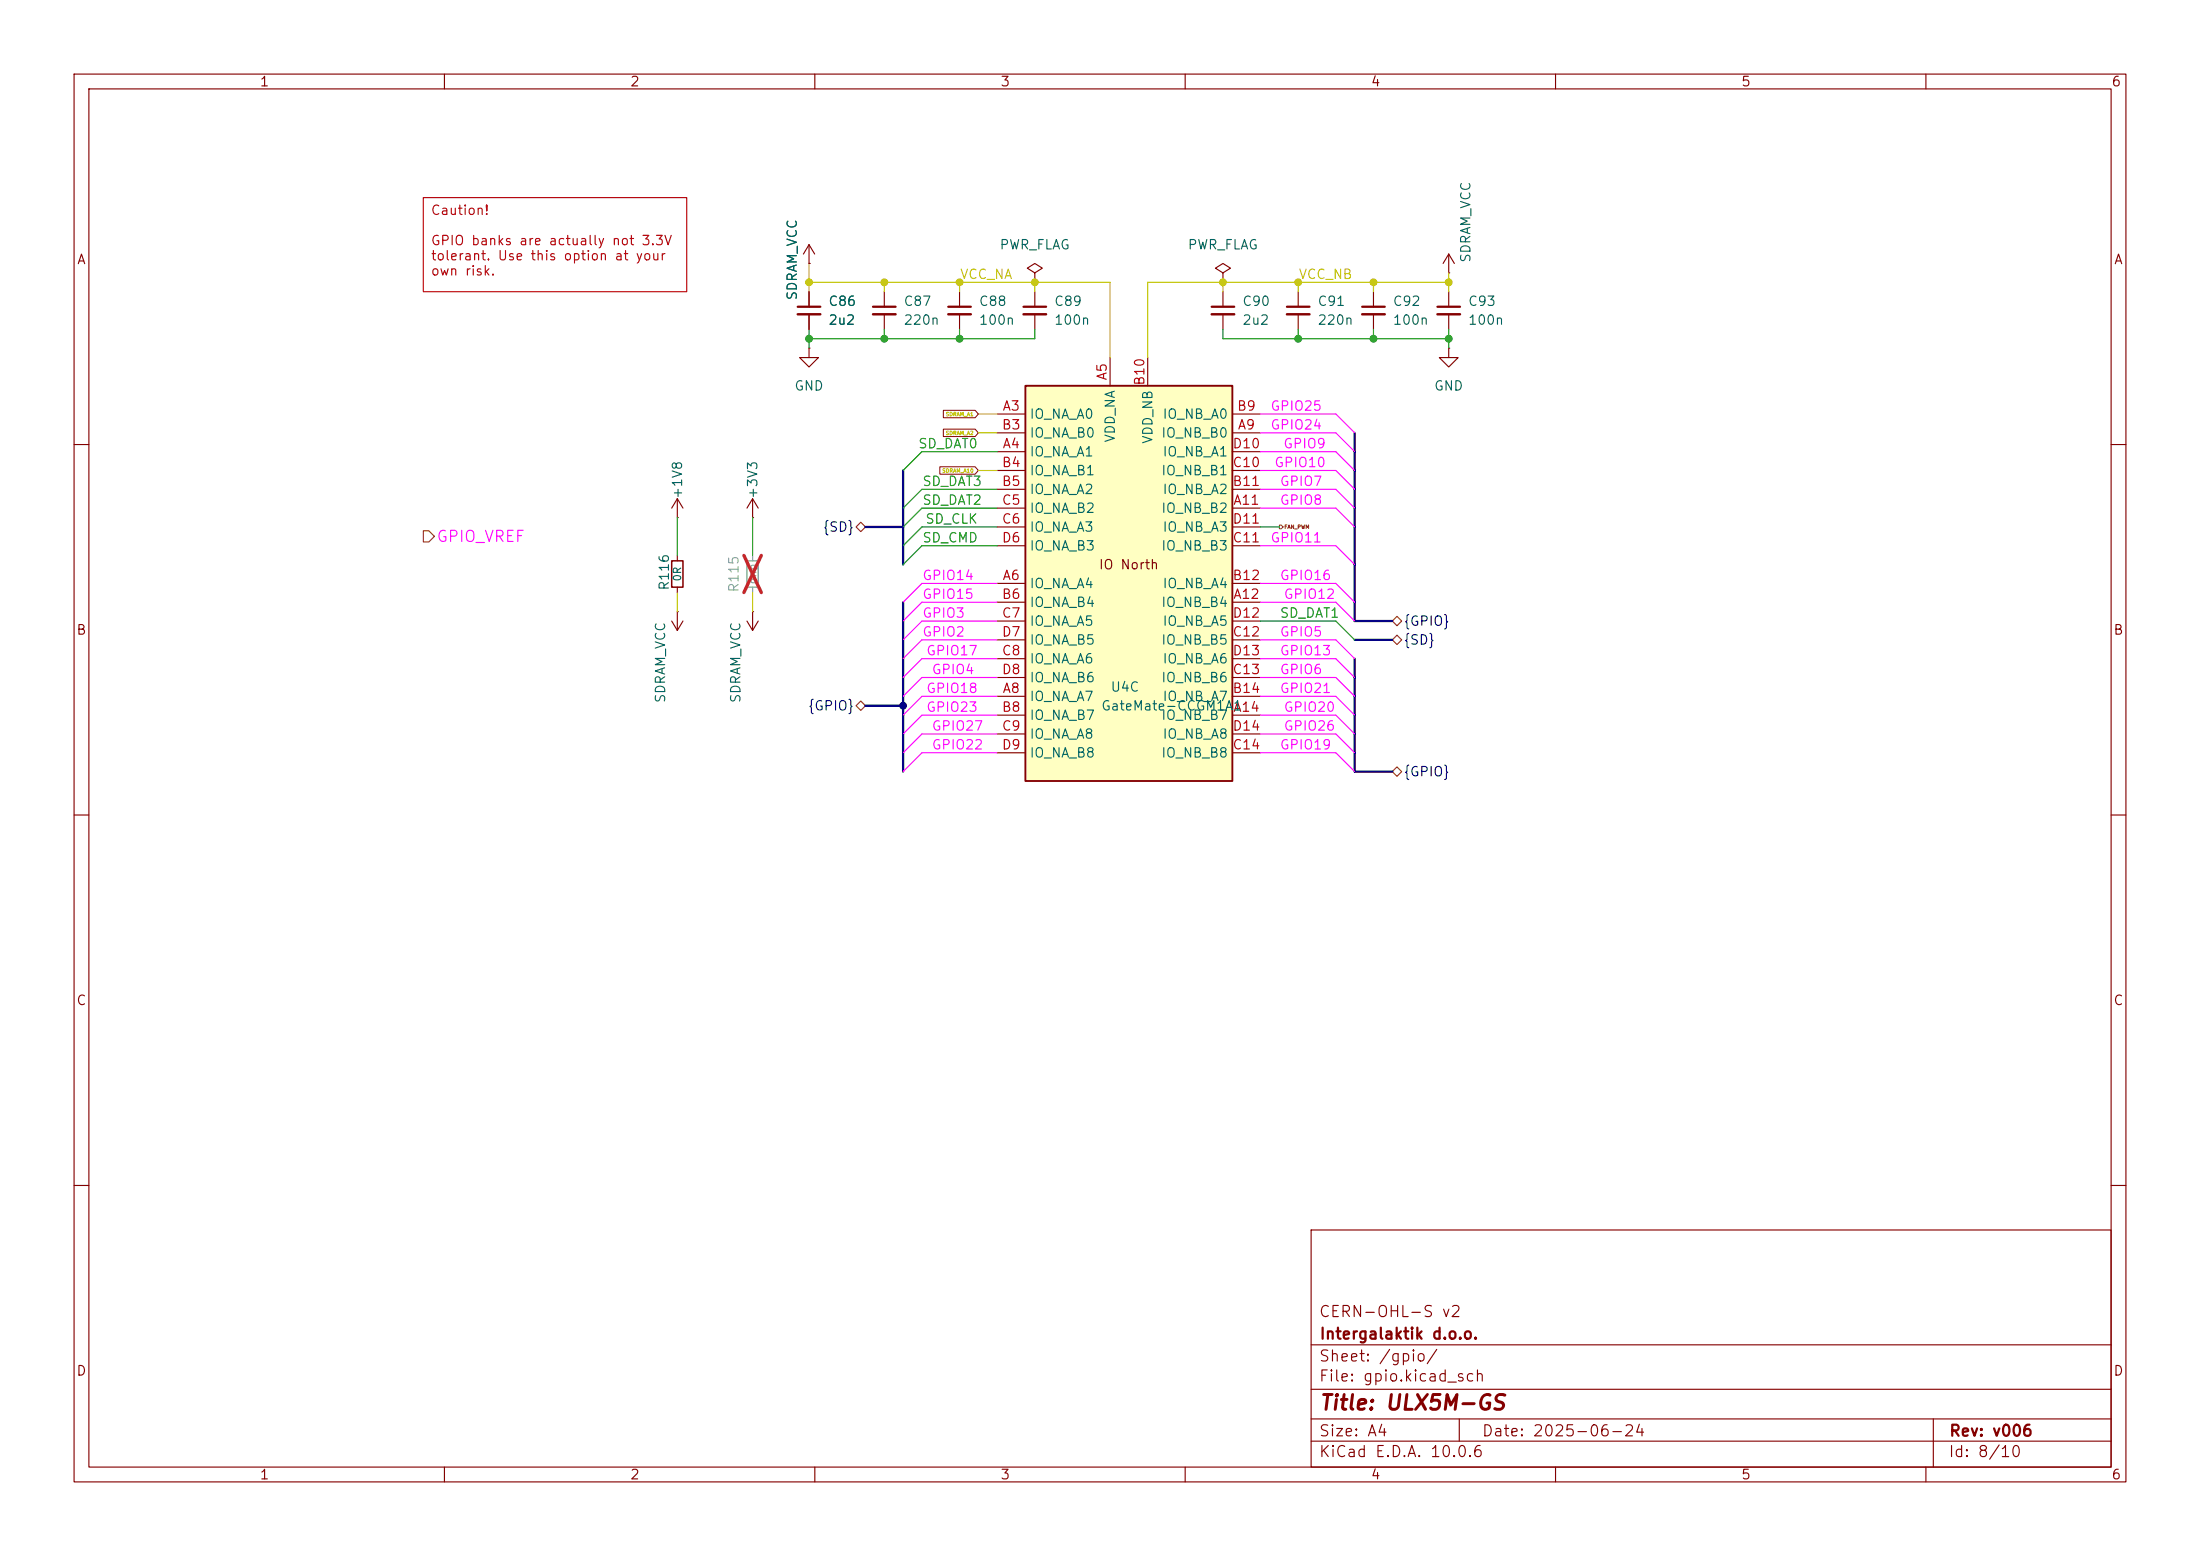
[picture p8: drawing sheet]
<svg xmlns="http://www.w3.org/2000/svg" width="297mm" height="210mm" viewBox="0 0 297 210" stroke-linecap="round" stroke-linejoin="round" font-family="sans-serif">
<g fill="none" stroke="#840000" stroke-width=".15">
<path d="M10 10h277v190h-277zM12 12h273v186h-273zM60 10v2M110 10v2M160 10v2M210 10v2M260 10v2M119.4 39.4v2M129.5 39.4v2M139.7 39.4v2M165.1 36.8l1-.6-1-.6-1 .6 1 .6v1.3M165.1 38.1h.1"/>
<path d="M165.1 39.4v2M119.4 42.4v2.1M129.5 42.4v2.1M139.7 42.4v2.1M165.1 42.4v2.1M10 60h2M91.4 74.9v.8M91.4 79.2v.8M101.6 69.9h.1M101.6 67.3v2.6M101.6 67.3l-.8 1.3M101.6 67.3l.8 1.3"/>
<path d="M285 60h2M90.7 83.8l.7 1.3M91.4 82.6h.1M91.4 82.6v2.5M92.2 83.8l-.8 1.3M100.8 83.8l.8 1.3M101.6 82.6h.1M101.6 82.6v2.5M102.4 83.8l-.8 1.3M10 110h2M285 110h2M10 160h2"/>
<path d="M177 166h108v32h-108zM285 160h2M60 198v2M110 198v2M160 198v2M177 194.5h108M177 191.5h108M177 187.5h108M177 181.5h108M197 191.5v3M210 198v2M260 198v2"/>
<path d="M261 191.5v6.5"/>
</g>
<path d="M117.9 41.4h3M128 41.4h3.1M138.2 41.4h3M163.6 41.4h3" fill="none" stroke="#840000" stroke-width=".3"/>
<path d="M117.9 42.4h3M128 42.4h3.1M138.2 42.4h3M163.6 42.4h3" fill="none" stroke="#840000" stroke-width=".33"/>
<path d="M100.8 75.7h1.6v3.5h-1.6z" fill="none" stroke="#a1a1a1" stroke-width=".2"/>
<path d="M101.6 74.9v.8M101.6 79.2v.8" fill="none" stroke="#a1a1a1" stroke-width=".15"/>
<path d="M100.4 75l2.4 5M102.8 75l-2.4 5" fill="none" stroke="#e12e31" stroke-width=".46"/>
<path d="M90.7 75.7h1.5v3.5h-1.5z" fill="none" stroke="#840000" stroke-width=".2"/>
<path d="M138.4 52.1h28v53.3h-28z" fill="#ffffc2"/>
<path d="M138.4 52.1h28v53.3h-28z" fill="none" stroke="#840000" stroke-width=".25"/>
<g fill="none" stroke="#840000" stroke-width=".15">
<path d="M109.2 35.6h.1M109.2 33v2.6M109.2 39.4v2M109.2 33l-.7 1.3M109.2 33l.8 1.3M139.7 36.8l1-.6-1-.6-1 .6 1 .6v1.3M139.7 38.1h.1M175.3 39.4v2M185.4 39.4v2M195.6 36.8h.1M195.6 34.3v2.5M195.6 39.4v2"/>
<path d="M195.6 34.3l-.8 1.3M195.6 34.3l.7 1.3M109.2 47v1.3h1.3l-1.3 1.2-1.3-1.2h1.3M109.2 47h.1M109.2 42.4v2.1M134.6 55.9h3.8M134.6 58.4h3.8M149.9 48.3v3.8M154.9 48.3v3.8M166.4 55.9h3.8M166.4 58.4h3.8M175.3 42.4v2.1"/>
<path d="M185.4 42.4v2.1M195.6 47v1.3h1.2l-1.2 1.2-1.3-1.2h1.3M195.6 47h.1M195.6 42.4v2.1M91.4 69.9h.1M91.4 67.3l-.7 1.3M91.4 67.3l.8 1.3M91.4 67.3v2.6M134.6 61h3.8M134.6 78.7h3.8M134.6 68.6h3.8M134.6 63.5h3.8"/>
<path d="M134.6 66h3.8M134.6 71.1h3.8M134.6 73.7h3.8M166.4 61h3.8M166.4 78.7h3.8M166.4 68.6h3.8M166.4 63.5h3.8M166.4 66h3.8M166.4 71.1h3.8M166.4 73.7h3.8M134.6 94h3.8M134.6 81.3h3.8"/>
<path d="M134.6 96.5h3.8M134.6 83.8h3.8M134.6 88.9h3.8M134.6 99.1h3.8M134.6 86.4h3.8M134.6 91.4h3.8M166.4 94h3.8M166.4 81.3h3.8M166.4 96.5h3.8M166.4 83.8h3.8M166.4 88.9h3.8M166.4 99.1h3.8"/>
<path d="M166.4 86.4h3.8M166.4 91.4h3.8M134.6 101.6h3.8M166.4 101.6h3.8"/>
</g>
<path d="M107.7 41.4h3M173.7 41.4h3.1M183.9 41.4h3M194.1 41.4h3" fill="none" stroke="#840000" stroke-width=".3"/>
<path d="M107.7 42.4h3M173.7 42.4h3.1M183.9 42.4h3M194.1 42.4h3" fill="none" stroke="#840000" stroke-width=".33"/>
<path d="M57.1 71.6h.8l.7 .8-.7 .7h-.8zM115.6 71.1l.6-.6 .6 .6-.6 .7zM115.6 95.3l.6-.7 .6 .7-.6 .6zM188 86.4l.6-.7 .6 .7-.6 .6zM188 83.8l.6-.6 .6 .6-.6 .7zM188 104.1l.6-.6 .6 .6-.6 .7z" fill="none" stroke="#725600" stroke-width=".15"/>
<path d="M172.7 70.9h.3l.2 .2-.2 .3h-.3z" fill="none" stroke="#725600" stroke-width=".14"/>
<path d="M127.4 57.9h4.2l.5 .5-.5 .5h-4.2zM127.4 55.4h4.2l.5 .5-.5 .5h-4.2zM126.9 63h4.7l.5 .5-.5 .5h-4.7z" fill="none" stroke="#840000" stroke-width=".14"/>
<path d="M182.9 58.4v25.4h5.1M116.8 71.1h5.1M121.9 63.5v12.7M116.8 95.3h5.1M121.9 81.3v22.8M182.9 86.4h5.1M182.9 88.9v15.2h5.1" fill="none" stroke="#000084" stroke-width=".3"/>
<g fill="none" stroke="#c2c200" stroke-width=".15">
<path d="M109.2 38.1h40.7v10.2M109.2 35.6v3.8M119.4 38.1v1.3M129.5 38.1v1.3M139.7 38.1v1.3M165.1 38.1v1.3M175.3 38.1v1.3M185.4 38.1v1.3M195.6 38.1h-40.7v10.2M195.6 36.8v2.6M132.1 58.4h2.5M132.1 55.9h2.5"/>
<path d="M132.1 63.5h2.5M91.4 80v2.6M101.6 80v2.6"/>
</g>
<path d="M109.2 44.5v2.5M119.4 44.5v1.2M129.5 44.5v1.2M139.7 44.5v1.2h-30.5M165.1 44.5v1.2h30.5M175.3 44.5v1.2M185.4 44.5v1.2M195.6 44.5v2.5M91.4 69.9v5M101.6 69.9v5M170.2 71.1h2.5" fill="none" stroke="#009600" stroke-width=".15"/>
<g fill="none" stroke="#f0f" stroke-width=".15">
<path d="M170.2 58.4h10.1l2.6 2.6M170.2 55.9h10.1l2.6 2.5M134.6 78.7h-10.1l-2.6 2.6M170.2 78.7h10.1l2.6 2.6M170.2 73.7h10.1l2.6 2.5M170.2 61h10.1l2.6 2.5M170.2 66h10.1l2.6 2.6M170.2 63.5h10.1l2.6 2.5M170.2 68.6h10.1l2.6 2.5M134.6 88.9h-10.1l-2.6 2.5M134.6 86.4h-10.1l-2.6 2.5M134.6 81.3h-10.1l-2.6 2.5"/>
<path d="M134.6 83.8h-10.1l-2.6 2.6M134.6 94h-10.1l-2.6 2.5M134.6 99.1h-10.1l-2.6 2.5M134.6 96.5h-10.1l-2.6 2.6M134.6 91.4h-10.1l-2.6 2.6M170.2 88.9h10.1l2.6 2.5M170.2 86.4h10.1l2.6 2.5M170.2 81.3h10.1l2.6 2.5M170.2 94h10.1l2.6 2.5M170.2 99.1h10.1l2.6 2.5M170.2 96.5h10.1l2.6 2.6M170.2 91.4h10.1l2.6 2.6"/>
<path d="M134.6 101.6h-10.1l-2.6 2.5M170.2 101.6h10.1l2.6 2.5"/>
</g>
<path d="M134.6 68.6h-10.1l-2.6 2.5M134.6 66h-10.1l-2.6 2.6M134.6 61h-10.1l-2.6 2.5M134.6 71.1h-10.1l-2.6 2.6M134.6 73.7h-10.1l-2.6 2.5M170.2 83.8h10.1l2.6 2.6" fill="none" stroke="#008400" stroke-width=".15"/>
<path d="M57.1 26.7h35.6v12.7h-35.6z" fill="none" stroke="#c20000" stroke-width=".15"/>
<circle cx="121.9" cy="95.3" r=".46" fill="#000084" stroke="#000084" stroke-width=".14"/>
<g fill="#c2c200" stroke="#c2c200" stroke-width=".14">
<circle cx="109.2" cy="38.1" r=".46"/>
<circle cx="175.3" cy="38.1" r=".46"/>
<circle cx="185.4" cy="38.1" r=".46"/>
<circle cx="195.6" cy="38.1" r=".46"/>
<circle cx="139.7" cy="38.1" r=".46"/>
<circle cx="165.1" cy="38.1" r=".46"/>
<circle cx="129.5" cy="38.1" r=".46"/>
<circle cx="119.4" cy="38.1" r=".46"/>
</g>
<g fill="#009600" stroke="#009600" stroke-width=".14">
<circle cx="175.3" cy="45.7" r=".46"/>
<circle cx="185.4" cy="45.7" r=".46"/>
<circle cx="195.6" cy="45.7" r=".46"/>
<circle cx="129.5" cy="45.7" r=".46"/>
<circle cx="119.4" cy="45.7" r=".46"/>
<circle cx="109.2" cy="45.7" r=".46"/>
</g>
<text font-size="2" fill="#840000" x="178" y="190.8">Title: ULX5M-GS</text>
<text font-size="1.5" fill="#f0f" x="58.8" y="73.5">GPIO_VREF</text>
<g font-size="1.5" fill="#840000">
<text x="178" y="178.1">CERN-OHL-S v2</text>
<text x="178" y="184.1">Sheet: /gpio/</text>
<text x="178" y="181.1">Intergalaktik d.o.o.</text>
<text x="178" y="186.8">File: gpio.kicad_sch</text>
<text x="178" y="197">KiCad E.D.A. 10.0.6</text>
<text x="178" y="194.2">Size: A4</text>
<text x="200" y="194.2">Date: 2025-06-24</text>
<text x="263" y="197">Id: 8/10</text>
<text x="263" y="194.2">Rev: v006</text>
</g>
<g font-size="1.3" fill="#840000">
<text x="35" y="12">1</text>
<text x="85" y="12">2</text>
<text x="135" y="12">3</text>
<text x="185" y="12">4</text>
<text x="235" y="12">5</text>
<text x="285" y="12">6</text>
<text x="10.3" y="36">A</text>
<text x="285.3" y="36">A</text>
<text x="148.3" y="77.2">IO North</text>
<text x="10.2" y="86">B</text>
<text x="285.2" y="86">B</text>
<text x="10.2" y="136">C</text>
<text x="285.2" y="136">C</text>
<text x="10.2" y="186">D</text>
<text x="285.2" y="186">D</text>
<text x="35" y="200">1</text>
<text x="85" y="200">2</text>
<text x="135" y="200">3</text>
<text x="185" y="200">4</text>
<text x="235" y="200">5</text>
<text x="285" y="200">6</text>
</g>
<g font-size="1.3" fill="#c20000">
<text x="58.1" y="29.3">Caution!</text>
<text x="58.1" y="33.4">GPIO banks are actually not 3.3V</text>
<text x="58.1" y="35.5">tolerant. Use this option at your</text>
<text x="58.1" y="37.5">own risk.</text>
</g>
<g font-size="1.3" fill="#006464">
<text x="134.9" y="34">PWR_FLAG</text>
<text x="160.3" y="34">PWR_FLAG</text>
<text x="198.8" y="35.5" transform="rotate(-90 198.8 35.5)">SDRAM_VCC</text>
<text x="107.9" y="40.6" transform="rotate(-90 107.9 40.6)">SDRAM_VCC</text>
<text x="111.7" y="41.6">C86</text>
<text x="121.9" y="41.6">C87</text>
<text x="132.1" y="41.6">C88</text>
<text x="142.2" y="41.6">C89</text>
<text x="167.6" y="41.6">C90</text>
<text x="177.8" y="41.6">C91</text>
<text x="187.9" y="41.6">C92</text>
<text x="198.1" y="41.6">C93</text>
<text x="111.7" y="44.1">2u2</text>
<text x="121.9" y="44.1">220n</text>
<text x="132.1" y="44.1">100n</text>
<text x="142.2" y="44.1">100n</text>
<text x="167.6" y="44.1">2u2</text>
<text x="177.8" y="44.1">220n</text>
<text x="187.9" y="44.1">100n</text>
<text x="198.1" y="44.1">100n</text>
<text x="107.2" y="53">GND</text>
<text x="193.5" y="53">GND</text>
<text x="138.9" y="56.8">IO_NA_A0</text>
<text x="138.9" y="59.4">IO_NA_B0</text>
<text x="150.8" y="59.8" transform="rotate(-90 150.8 59.8)">VDD_NA</text>
<text x="156.7" y="59.4">IO_NB_B0</text>
<text x="156.9" y="56.8">IO_NB_A0</text>
<text x="138.9" y="61.9">IO_NA_A1</text>
<text x="138.9" y="64.5">IO_NA_B1</text>
<text x="155.9" y="60" transform="rotate(-90 155.9 60)">VDD_NB</text>
<text x="156.7" y="64.5">IO_NB_B1</text>
<text x="156.9" y="61.9">IO_NB_A1</text>
<text x="92.4" y="67.4" transform="rotate(-90 92.4 67.4)">+1V8</text>
<text x="102.6" y="67.4" transform="rotate(-90 102.6 67.4)">+3V3</text>
<text x="138.9" y="67">IO_NA_A2</text>
<text x="138.9" y="69.5">IO_NA_B2</text>
<text x="156.7" y="69.5">IO_NB_B2</text>
<text x="156.9" y="67">IO_NB_A2</text>
<text x="138.9" y="72.1">IO_NA_A3</text>
<text x="138.9" y="74.6">IO_NA_B3</text>
<text x="156.7" y="74.6">IO_NB_B3</text>
<text x="156.9" y="72.1">IO_NB_A3</text>
<text x="90.6" y="79.8" transform="rotate(-90 90.6 79.8)">R116</text>
<text x="138.9" y="79.7">IO_NA_A4</text>
<text x="138.9" y="82.2">IO_NA_B4</text>
<text x="156.7" y="82.2">IO_NB_B4</text>
<text x="156.9" y="79.7">IO_NB_A4</text>
<text x="138.9" y="84.8">IO_NA_A5</text>
<text x="138.9" y="89.9">IO_NA_A6</text>
<text x="138.9" y="87.3">IO_NA_B5</text>
<text x="156.7" y="87.3">IO_NB_B5</text>
<text x="156.9" y="84.8">IO_NB_A5</text>
<text x="156.9" y="89.9">IO_NB_A6</text>
<text x="90.1" y="95" transform="rotate(-90 90.1 95)">SDRAM_VCC</text>
<text x="100.3" y="95" transform="rotate(-90 100.3 95)">SDRAM_VCC</text>
<text x="138.9" y="94.9">IO_NA_A7</text>
<text x="138.9" y="92.4">IO_NA_B6</text>
<text x="149.8" y="93.7">U4C</text>
<text x="156.7" y="92.4">IO_NB_B6</text>
<text x="156.9" y="94.9">IO_NB_A7</text>
<text x="138.9" y="97.5">IO_NA_B7</text>
<text x="138.9" y="100">IO_NA_A8</text>
<text x="148.6" y="96.2">GateMate-CCGM1A1</text>
<text x="156.7" y="97.5">IO_NB_B7</text>
<text x="156.9" y="100">IO_NB_A8</text>
<text x="138.9" y="102.6">IO_NA_B8</text>
<text x="156.7" y="102.6">IO_NB_B8</text>
</g>
<g font-size="1.3" fill="#c2c200">
<text x="129.5" y="38">VCC_NA</text>
<text x="175.2" y="38">VCC_NB</text>
</g>
<g font-size="1.3" fill="#a90000">
<text x="149.7" y="51.4" transform="rotate(-90 149.7 51.4)">A5</text>
<text x="154.8" y="52.1" transform="rotate(-90 154.8 52.1)">B10</text>
<text x="135.2" y="58.3">B3</text>
<text x="135.2" y="55.7">A3</text>
<text x="166.9" y="55.7">B9</text>
<text x="167" y="58.3">A9</text>
<text x="135.2" y="63.4">B4</text>
<text x="135.2" y="65.9">B5</text>
<text x="135.2" y="60.8">A4</text>
<text x="166.3" y="65.9">B11</text>
<text x="166.3" y="63.4">C10</text>
<text x="166.3" y="60.8">D10</text>
<text x="135.2" y="68.4">C5</text>
<text x="135.2" y="71">C6</text>
<text x="166.3" y="71">D11</text>
<text x="166.4" y="68.4">A11</text>
<text x="135.2" y="73.5">D6</text>
<text x="166.3" y="73.5">C11</text>
<text x="135.2" y="81.1">B6</text>
<text x="135.2" y="83.7">C7</text>
<text x="135.2" y="78.6">A6</text>
<text x="166.3" y="78.6">B12</text>
<text x="166.3" y="83.7">D12</text>
<text x="166.4" y="81.1">A12</text>
<text x="135.2" y="88.8">C8</text>
<text x="135.2" y="86.2">D7</text>
<text x="166.3" y="86.2">C12</text>
<text x="166.3" y="88.8">D13</text>
<text x="135.2" y="91.3">D8</text>
<text x="135.2" y="93.8">A8</text>
<text x="166.3" y="93.8">B14</text>
<text x="166.3" y="91.3">C13</text>
<text x="135.2" y="96.4">B8</text>
<text x="135.2" y="98.9">C9</text>
<text x="135.2" y="101.5">D9</text>
<text x="166.3" y="101.5">C14</text>
<text x="166.3" y="98.9">D14</text>
<text x="166.4" y="96.4">A14</text>
</g>
<g font-size="1.3" fill="#f0f">
<text x="171.4" y="58.3">GPIO24</text>
<text x="171.4" y="55.8">GPIO25</text>
<text x="171.9" y="63.4">GPIO10</text>
<text x="172.7" y="65.9">GPIO7</text>
<text x="173.2" y="60.8">GPIO9</text>
<text x="172.7" y="68.5">GPIO8</text>
<text x="171.4" y="73.5">GPIO11</text>
<text x="124.4" y="78.6">GPIO14</text>
<text x="124.4" y="83.7">GPIO3</text>
<text x="124.4" y="81.2">GPIO15</text>
<text x="172.7" y="78.6">GPIO16</text>
<text x="173.2" y="81.2">GPIO12</text>
<text x="124.4" y="86.2">GPIO2</text>
<text x="125" y="88.8">GPIO17</text>
<text x="172.7" y="86.2">GPIO5</text>
<text x="172.7" y="88.8">GPIO13</text>
<text x="125" y="93.9">GPIO18</text>
<text x="125.7" y="91.3">GPIO4</text>
<text x="172.7" y="91.3">GPIO6</text>
<text x="172.7" y="93.9">GPIO21</text>
<text x="125" y="96.4">GPIO23</text>
<text x="125.7" y="101.5">GPIO22</text>
<text x="125.7" y="98.9">GPIO27</text>
<text x="172.7" y="101.5">GPIO19</text>
<text x="173.2" y="96.4">GPIO20</text>
<text x="173.2" y="98.9">GPIO26</text>
</g>
<g font-size="1.3" fill="#008400">
<text x="123.9" y="60.8">SD_DAT0</text>
<text x="124.4" y="65.9">SD_DAT3</text>
<text x="124.4" y="68.5">SD_DAT2</text>
<text x="124.8" y="71">SD_CLK</text>
<text x="124.4" y="73.5">SD_CMD</text>
<text x="172.7" y="83.7">SD_DAT1</text>
</g>
<g font-size="1.3" fill="#000084">
<text x="111" y="72.1">{SD}</text>
<text x="189.4" y="87.3">{SD}</text>
<text x="189.4" y="84.8">{GPIO}</text>
<text x="109" y="96.2">{GPIO}</text>
<text x="189.4" y="105.1">{GPIO}</text>
</g>
<text font-size="1.3" fill="#989898" x="100" y="80" transform="rotate(-90 100 80)">R115</text>
<text font-size="1" fill="#006464" x="92.2" y="78.6" transform="rotate(-90 92.2 78.6)">0R</text>
<text font-size="1" fill="#989898" x="102.4" y="79" transform="rotate(-90 102.4 79)">dnp</text>
<g font-size=".5" fill="#c2c200">
<text x="127.6" y="58.8">SDRAM_A2</text>
<text x="127.6" y="56.3">SDRAM_A1</text>
<text x="127.1" y="63.9">SDRAM_A10</text>
</g>
<text font-size=".5" fill="#725600" x="173.3" y="71.5">FAN_PWM</text>
</svg>
